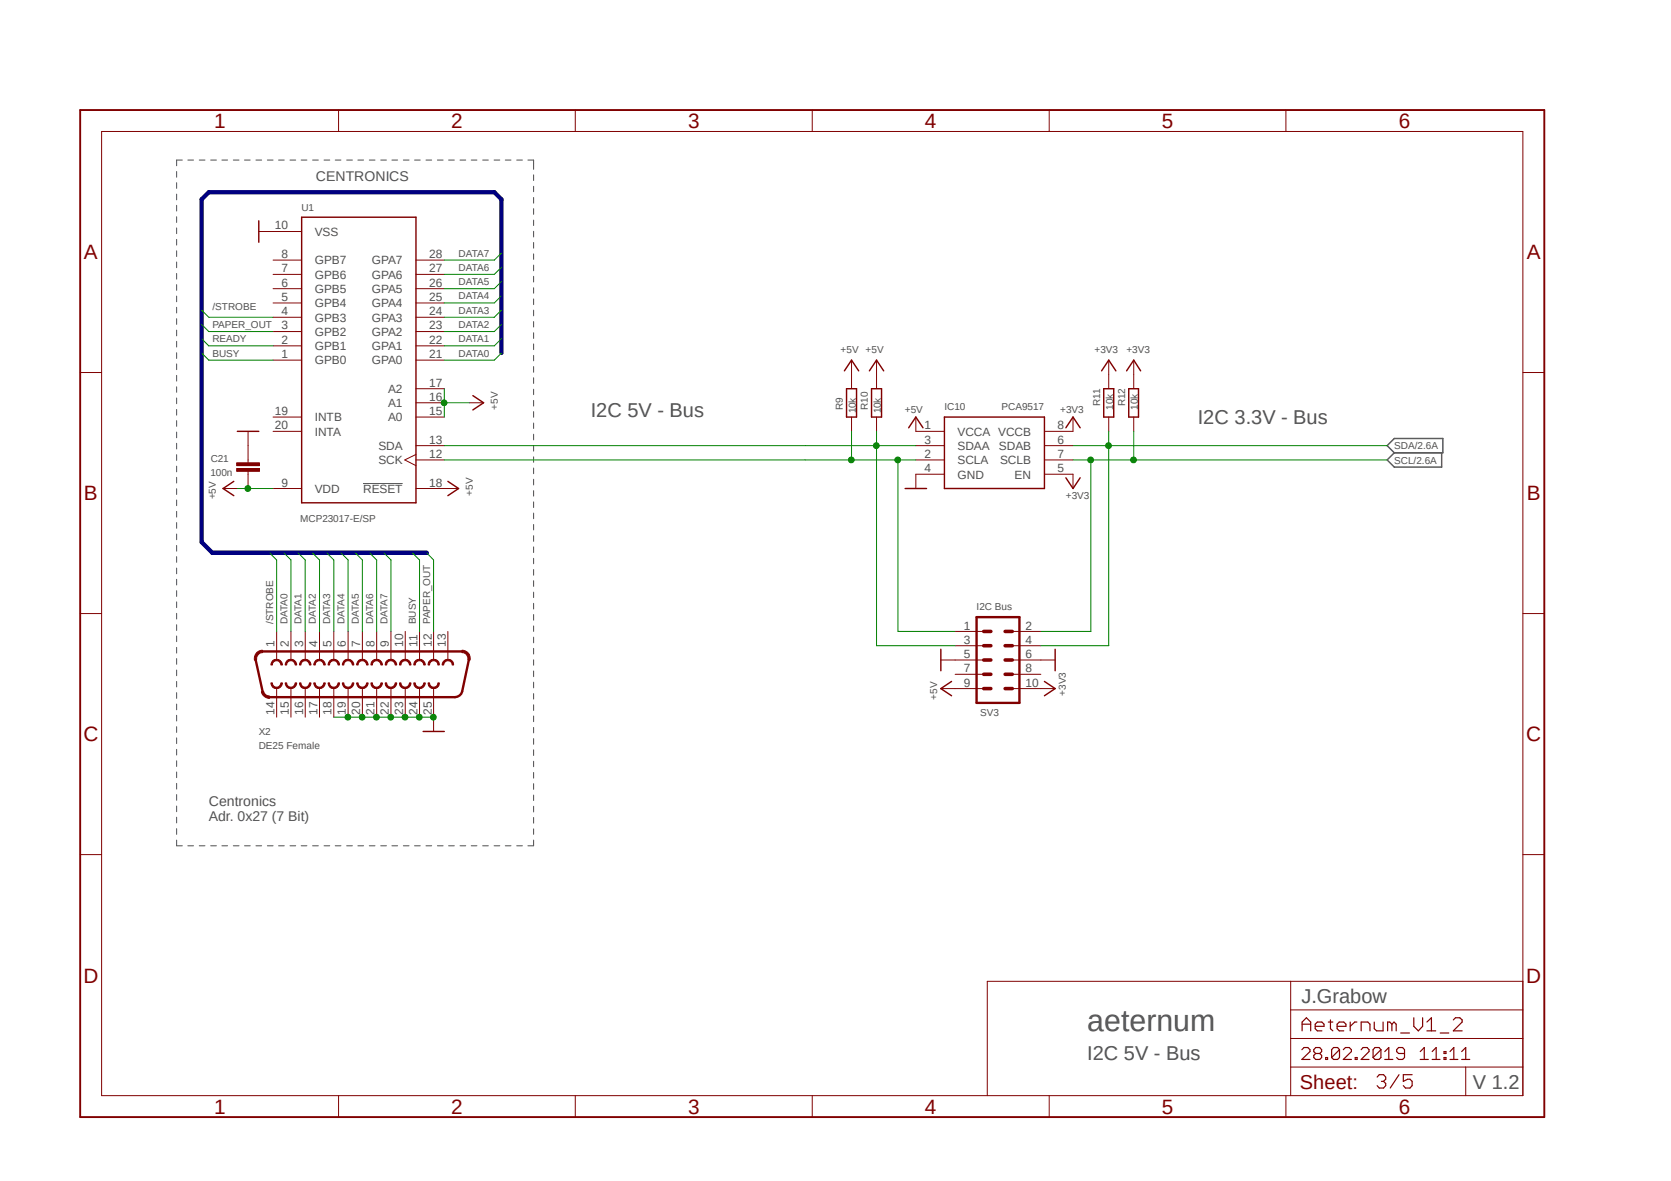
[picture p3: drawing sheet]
<svg xmlns="http://www.w3.org/2000/svg" width="297mm" height="210mm" viewBox="0 0 297 210" stroke-linecap="round" stroke-linejoin="round" font-family="sans-serif">
<path d="M13.7 19.2l261.2 179.9M274.9 19.2l-261.2 179.9" fill="none" stroke="#fff" stroke-width=".18"/>
<g fill="none" stroke="#505050" stroke-width=".18">
<path d="M31.4 30.5v1M31.4 32.5v1M31.4 34.5v1M31.4 36.5v1M31.4 38.5v1M32.4 28.4h-1v1.1M33.4 28.4h1M35.4 28.4h1M37.5 28.4h1M39.4 28.4h1.1M41.5 28.4h1M43.5 28.4h1"/>
<path d="M45.5 28.4h1M47.5 28.4h1M49.5 28.4h1M51.5 28.4h1.1M53.5 28.4h1.1M55.6 28.4h1M57.6 28.4h1M59.6 28.4h1M61.6 28.4h1M63.6 28.4h1M65.6 28.4h1.1M67.7 28.4h1"/>
<path d="M69.7 28.4h1M71.7 28.4h1M73.7 28.4h1M75.7 28.4h1M77.8 28.4h1M79.7 28.4h1.1M81.8 28.4h1M83.8 28.4h1M85.8 28.4h1M87.8 28.4h1M89.8 28.4h1M91.8 28.4h1.1"/>
<path d="M93.8 28.4h1.1v1.7M94.9 31.1v1M94.9 33.1v1M94.9 35.1v1M94.9 37.1v1M94.9 39.1v1M31.4 40.5v1M31.4 42.5v1.1M31.4 44.6v1M31.4 46.6v1M31.4 48.6v1M31.4 50.6v1"/>
<path d="M31.4 52.6v1M31.4 54.6v1M31.4 56.6v1.1M31.4 58.7v1M94.9 41.1v1M94.9 43.1v1M94.9 45.1v1M94.9 47.1v1M94.9 49.1v1M94.9 51.1v1M94.9 53.1v1M94.9 55.1v1"/>
<path d="M94.9 57.1v1M94.9 59.1v1.1M31.4 60.7v1M31.4 62.7v1M31.4 64.7v1M31.4 66.7v1M31.4 68.7v1M31.4 70.7v1.1M31.4 72.8v1M31.4 74.8v1M31.4 76.8v1M31.4 78.8v1"/>
<path d="M94.9 61.1v1M94.9 63.2v.9M94.9 65.2v1M94.9 67.1v1.1M94.9 69.2v.9M94.9 71.2v1M94.9 73.2v1M94.9 75.2v1M94.9 77.2v1M94.9 79.2v1M31.4 80.8v1M31.4 82.8v1.1"/>
<path d="M31.4 84.8v1.1M31.4 86.9v1M31.4 88.9v1M31.4 90.9v1M31.4 92.9v1M31.4 94.9v1M31.4 96.9v1.1M31.4 98.9v1M64.5 85.9h7.1M94.9 81.2v1M94.9 83.2v1M94.9 85.2v1"/>
<path d="M94.9 87.2v1M94.9 89.2v1M94.9 91.2v1M94.9 93.2v1M94.9 95.2v1M94.9 97.2v1M94.9 99.2v1M31.4 101v1M31.4 103v1M31.4 105v1M31.4 107v1M31.4 109v1"/>
<path d="M31.4 111v1.1M31.4 113v1M31.4 115.1v1M31.4 117.1v1M31.4 119.1v1M94.9 101.2v1M94.9 103.2v1M94.9 105.2v1M94.9 107.2v1M94.9 109.2v1M94.9 111.3v.9M94.9 113.2v1.1"/>
<path d="M94.9 115.2v1M94.9 117.3v.9M94.9 119.3v1M31.4 121.1v1M31.4 123.1v1M31.4 125.1v1.1M31.4 127.1v1M31.4 129.2v1M31.4 131.1v1.1M31.4 133.2v1M31.4 135.2v1M31.4 137.2v1"/>
<path d="M31.4 139.2v1.1M94.9 121.2v1.1M94.9 123.3v.9M94.9 125.3v1M94.9 127.3v1M94.9 129.3v1M94.9 131.3v1M94.9 133.3v1M94.9 135.3v1M94.9 137.3v1M94.9 139.3v1M31.4 149.3v1h1"/>
<path d="M31.4 141.2v1M31.4 143.3v1M31.4 145.2v1.1M31.4 147.3v1M33.4 150.3h1M35.4 150.3h1M37.5 150.3h1M39.4 150.3h1.1M41.5 150.3h1M43.5 150.3h1M45.5 150.3h1M47.5 150.3h1"/>
<path d="M49.5 150.3h1M51.5 150.3h1.1M53.5 150.3h1.1M55.6 150.3h1M57.6 150.3h1M59.6 150.3h1M61.6 150.3h1M63.6 150.3h1M65.6 150.3h1.1M67.7 150.3h1M69.7 150.3h1M71.7 150.3h1"/>
<path d="M73.7 150.3h1M75.7 150.3h1M77.8 150.3h1M79.7 150.3h1.1M81.8 150.3h1M83.8 150.3h1M85.8 150.3h1M87.8 150.3h1M89.8 150.3h1M91.8 150.3h1.1M94.9 141.3v1M94.9 143.3v1"/>
<path d="M94.9 145.3v1M94.9 147.3v1M94.9 149.3v1h-1.1"/>
</g>
<path d="M246.6 79.2l1.2-1.3h8.7v2.6h-8.7zM247.8 80.5l-1.2 1.2 1.2 1.3h8.5v-2.5" fill="none" stroke="#505050" stroke-width=".25"/>
<g fill="none" stroke="#800000" stroke-width=".18">
<path d="M60.2 19.6v3.8M102.3 19.6v3.8M144.4 19.6v3.8M186.5 19.6v3.8M228.6 19.6v3.8M18.1 23.4h252.6v171.3h-252.6zM46 41.1h7.6M48.5 58.9h5.1M48.5 56.4h5.1M48.5 53.8h5.1M48.5 51.3h5.1M48.5 48.8h5.1"/>
<path d="M48.5 46.2h5.1M73.9 58.9h5.1M73.9 56.4h5.1M73.9 53.8h5.1M73.9 51.3h5.1M73.9 48.8h5.1M73.9 46.2h5.1M14.3 66.2h3.8M48.5 76.7h5.1M48.5 74.1h5.1M48.5 64h5.1M48.5 61.5h5.1"/>
<path d="M73.9 79.2h5.1M73.9 74.1h5.1M73.9 71.6h5.1M73.9 69.1h5.1M73.9 64h5.1M73.9 61.5h5.1M83.4 71.6h2.6M151.4 64v5.1M151.4 74.1v2.6M155.8 64v5.1M155.8 74.1v2.6M162.8 74.1v2.6h5.1"/>
<path d="M162.8 79.2h5.1M185.7 79.2h5M190.7 74.1v2.6h-5M197.1 64v5.1M197.1 74.1v2.6M201.5 64v5.1M201.5 74.1v2.6M270.7 66.2h3.8M39.7 86.8h2.5M48.5 86.8h5.1M73.9 81.7h5.1M73.9 86.8h7.6"/>
<path d="M73.9 80.8l-1.9 .9 1.9 1.1M162.8 81.7h5.1M167.9 84.3h-5.1v2.5M185.7 84.3h5v2.5M185.7 81.7h5M14.3 109.1h3.8M270.7 109.1h3.8M14.3 151.9h3.8M270.7 151.9h3.8M229.4 174.4v20.3M229.4 179.5h41.3M270.7 174.4h-95.2v20.3"/>
<path d="M60.2 194.7v3.8M102.3 194.7v3.8M144.4 194.7v3.8M186.5 194.7v3.8M228.6 194.7v3.8M229.4 189.7h41.3M229.4 184.6h41.3M260.5 189.7v5"/>
</g>
<path d="M14.3 19.6h260.2v178.9h-260.2z" fill="none" stroke="#800000" stroke-width=".34"/>
<g fill="none" stroke="#800000" stroke-width=".21">
<path d="M231.4 186.6l.4-.4h.7l.4 .4v.3l-1.5 1.4h1.5M231.5 183.2v-1.5l.7-.8 .8 .8v1.5M231.5 182h1.5M233.8 182.4h1.6v-.4l-.4-.3h-.8l-.4 .3v.8l.4 .4h.8M233.9 187.2l-.4 .4v.4l.4 .3h.7l.3-.3v-.4l-.3-.4M233.9 187.2l-.4-.3v-.3l.4-.4h.7l.3 .4v.3l-.3 .3M233.9 187.2h.7M235.7 188h.3v.3h-.3zM236.1 181.7h.8M236.5 181.3v1.5l.4 .4M237.7 182.4h1.6v-.4l-.4-.3h-.8l-.4 .3v.8l.4 .4h.8M238.1 186.6v1.4l-.3 .3h-.7l-.4-.3"/>
<path d="M238.1 186.6l-.3-.4h-.7l-.4 .4v1.4M238.1 186.6l-1.4 1.4M238.8 186.6l.4-.4h.6l.4 .4v.3l-1.4 1.4h1.4M240 181.7v1.5M240.9 188h.3v.3h-.3zM241.2 181.7h-.4l-.8 .7M242 183.2v-1.5h1.1l.4 .3v1.2M242 186.6l.3-.4h.7l.4 .4v.3l-1.4 1.4h1.4M244.3 181.7v1.1l.4 .4h1.2v-1.5M244.8 191.4l.4-.4h.7l.4 .4v.4l-.4 .4M245.5 186.6v1.4l-.4 .3h-.7l-.3-.3M245.5 186.6l-.4-.4h-.7l-.3 .4v1.4"/>
<path d="M245.5 186.6l-1.4 1.4M245.6 192.2h.3M245.9 192.2l.4 .4v.4l-.4 .4h-.7l-.4-.4M246.2 188.3h1.4M246.2 186.9l.7-.7v2.1M247.4 182l-.4-.3h-.3v1.5M247.4 182v1.2M247.4 182l.4-.3 .4 .3v1.2M248.7 191l-1.6 2.4M249 183.6h1.6M249.7 187.2h-1.1l-.3-.3v-.3l.3-.4h.7l.4 .4v1.4l-.4 .3h-.7l-.3-.3M251 191h-1.5v1.2l.7-.4h.4l.4 .4v.8l-.4 .4h-.8l-.3-.4"/>
<path d="M251.3 180.9v1.5l.8 .8 .8-.8v-1.5M252.5 188.3h1.4M252.5 186.9l.7-.7v2.1M253.6 183.2h1.6M253.6 181.7l.9-.8v2.3M254.6 188.3h1.4M254.6 186.9l.7-.7v2.1M256 183.6h1.5M256.7 188h.3v.3h-.3zM256.7 186.9h.3v.3h-.3zM257.8 188.3h1.4M257.8 186.9l.6-.7v2.1"/>
<path d="M258.3 181.3l.4-.4h.8l.4 .4v.4l-1.6 1.5h1.6M259.8 188.3h1.5M259.8 186.9l.7-.7v2.1"/>
</g>
<g fill="none" stroke="#800000" stroke-width=".25">
<path d="M46 39.2v3.9M53.6 38.6h20.3v50.8h-20.3zM84.1 70.3l1.9 1.3-1.9 1.3M150.1 65.9l1.3-1.9 1.2 1.9M150.5 69.1h1.8v5h-1.8zM154.5 65.9l1.3-1.9 1.3 1.9M154.9 69.1h1.8v5h-1.8zM161.5 76l1.3-1.9 1.3 1.9M167.9 74.1h17.8v12.7h-17.8zM189.5 76l1.2-1.9 1.3 1.9M195.8 65.9l1.3-1.9 1.3 1.9M196.2 69.1h1.8v5h-1.8z"/>
<path d="M200.3 65.9l1.2-1.9 1.3 1.9M200.6 69.1h1.8v5h-1.8zM41.6 85.6l-1.9 1.2 1.9 1.3M79.6 85.6l1.9 1.2-1.9 1.3M160.9 86.8h3.8M189.5 84.9l1.2 1.9 1.3-1.9"/>
</g>
<path d="M48.5 117.4a1.04 1.04 0 0 1 1.1-.1 1.04 1.04 0 0 1 .6 .9h-.3a.76 .76 0 0 0-.7-.8 .76 .76 0 0 0-.8 .8h-.2v-.2z" fill-rule="evenodd" fill="#800000"/>
<path d="M48.5 117.4a1.04 1.04 0 0 1 1.1-.1 1.04 1.04 0 0 1 .6 .9h-.3a.76 .76 0 0 0-.7-.8 .76 .76 0 0 0-.8 .8h-.2v-.2z" fill="none" stroke="#800000" stroke-width=".18"/>
<path d="M48.2 121.4h.2a.76 .76 0 0 0 .8 .7 .76 .76 0 0 0 .7-.7h.3a1.02 1.02 0 0 1-1 1 1.02 1.02 0 0 1-1-1z" fill-rule="evenodd" fill="#800000"/>
<path d="M48.2 121.4h.2a.76 .76 0 0 0 .8 .7 .76 .76 0 0 0 .7-.7h.3a1.02 1.02 0 0 1-1 1 1.02 1.02 0 0 1-1-1z" fill="none" stroke="#800000" stroke-width=".18"/>
<path d="M51 117.4a1.04 1.04 0 0 1 1.1-.1 1.04 1.04 0 0 1 .6 .9h-.2a.76 .76 0 0 0-.8-.8 .76 .76 0 0 0-.7 .8h-.3v-.2z" fill-rule="evenodd" fill="#800000"/>
<path d="M51 117.4a1.04 1.04 0 0 1 1.1-.1 1.04 1.04 0 0 1 .6 .9h-.2a.76 .76 0 0 0-.8-.8 .76 .76 0 0 0-.7 .8h-.3v-.2z" fill="none" stroke="#800000" stroke-width=".18"/>
<path d="M50.7 121.4h.3a.76 .76 0 0 0 .7 .7 .76 .76 0 0 0 .8-.7h.2a1.02 1.02 0 0 1-1 1 1.02 1.02 0 0 1-1-1z" fill-rule="evenodd" fill="#800000"/>
<path d="M50.7 121.4h.3a.76 .76 0 0 0 .7 .7 .76 .76 0 0 0 .8-.7h.2a1.02 1.02 0 0 1-1 1 1.02 1.02 0 0 1-1-1z" fill="none" stroke="#800000" stroke-width=".18"/>
<path d="M53.6 117.4a1.04 1.04 0 0 1 1.1-.1 1.04 1.04 0 0 1 .6 .9h-.3a.76 .76 0 0 0-.7-.8 .76 .76 0 0 0-.8 .8h-.3v-.2z" fill-rule="evenodd" fill="#800000"/>
<path d="M53.6 117.4a1.04 1.04 0 0 1 1.1-.1 1.04 1.04 0 0 1 .6 .9h-.3a.76 .76 0 0 0-.7-.8 .76 .76 0 0 0-.8 .8h-.3v-.2z" fill="none" stroke="#800000" stroke-width=".18"/>
<path d="M53.2 121.4h.3a.76 .76 0 0 0 .8 .7 .76 .76 0 0 0 .7-.7h.3a1.02 1.02 0 0 1-1 1 1.02 1.02 0 0 1-1.1-1z" fill-rule="evenodd" fill="#800000"/>
<path d="M53.2 121.4h.3a.76 .76 0 0 0 .8 .7 .76 .76 0 0 0 .7-.7h.3a1.02 1.02 0 0 1-1 1 1.02 1.02 0 0 1-1.1-1z" fill="none" stroke="#800000" stroke-width=".18"/>
<path d="M56.1 117.4a1.04 1.04 0 0 1 1.1-.1 1.04 1.04 0 0 1 .6 .9h-.2a.76 .76 0 0 0-.8-.8 .76 .76 0 0 0-.8 .8h-.2v-.2z" fill-rule="evenodd" fill="#800000"/>
<path d="M56.1 117.4a1.04 1.04 0 0 1 1.1-.1 1.04 1.04 0 0 1 .6 .9h-.2a.76 .76 0 0 0-.8-.8 .76 .76 0 0 0-.8 .8h-.2v-.2z" fill="none" stroke="#800000" stroke-width=".18"/>
<path d="M55.8 121.4h.2a.76 .76 0 0 0 .8 .7 .76 .76 0 0 0 .8-.7h.2a1.02 1.02 0 0 1-1 1 1.02 1.02 0 0 1-1-1z" fill-rule="evenodd" fill="#800000"/>
<path d="M55.8 121.4h.2a.76 .76 0 0 0 .8 .7 .76 .76 0 0 0 .8-.7h.2a1.02 1.02 0 0 1-1 1 1.02 1.02 0 0 1-1-1z" fill="none" stroke="#800000" stroke-width=".18"/>
<path d="M58.7 117.4a1.04 1.04 0 0 1 1.1-.1 1.04 1.04 0 0 1 .6 .9h-.3a.76 .76 0 0 0-.8-.8 .76 .76 0 0 0-.7 .8h-.3v-.2z" fill-rule="evenodd" fill="#800000"/>
<path d="M58.7 117.4a1.04 1.04 0 0 1 1.1-.1 1.04 1.04 0 0 1 .6 .9h-.3a.76 .76 0 0 0-.8-.8 .76 .76 0 0 0-.7 .8h-.3v-.2z" fill="none" stroke="#800000" stroke-width=".18"/>
<path d="M58.3 121.4h.3a.76 .76 0 0 0 .7 .7 .76 .76 0 0 0 .8-.7h.3a1.02 1.02 0 0 1-1.1 1 1.02 1.02 0 0 1-1-1z" fill-rule="evenodd" fill="#800000"/>
<path d="M58.3 121.4h.3a.76 .76 0 0 0 .7 .7 .76 .76 0 0 0 .8-.7h.3a1.02 1.02 0 0 1-1.1 1 1.02 1.02 0 0 1-1-1z" fill="none" stroke="#800000" stroke-width=".18"/>
<path d="M61.2 117.4a1.04 1.04 0 0 1 1.1-.1 1.04 1.04 0 0 1 .6 .9h-.3a.76 .76 0 0 0-.7-.8 .76 .76 0 0 0-.8 .8h-.2v-.2z" fill-rule="evenodd" fill="#800000"/>
<path d="M61.2 117.4a1.04 1.04 0 0 1 1.1-.1 1.04 1.04 0 0 1 .6 .9h-.3a.76 .76 0 0 0-.7-.8 .76 .76 0 0 0-.8 .8h-.2v-.2z" fill="none" stroke="#800000" stroke-width=".18"/>
<path d="M60.9 121.4h.2a.76 .76 0 0 0 .8 .7 .76 .76 0 0 0 .7-.7h.3a1.02 1.02 0 0 1-1 1 1.02 1.02 0 0 1-1-1z" fill-rule="evenodd" fill="#800000"/>
<path d="M60.9 121.4h.2a.76 .76 0 0 0 .8 .7 .76 .76 0 0 0 .7-.7h.3a1.02 1.02 0 0 1-1 1 1.02 1.02 0 0 1-1-1z" fill="none" stroke="#800000" stroke-width=".18"/>
<path d="M63.7 117.4a1.04 1.04 0 0 1 1.1-.1 1.04 1.04 0 0 1 .6 .9h-.2a.76 .76 0 0 0-.8-.8 .76 .76 0 0 0-.7 .8h-.3v-.2z" fill-rule="evenodd" fill="#800000"/>
<path d="M63.7 117.4a1.04 1.04 0 0 1 1.1-.1 1.04 1.04 0 0 1 .6 .9h-.2a.76 .76 0 0 0-.8-.8 .76 .76 0 0 0-.7 .8h-.3v-.2z" fill="none" stroke="#800000" stroke-width=".18"/>
<path d="M63.4 121.4h.3a.76 .76 0 0 0 .7 .7 .76 .76 0 0 0 .8-.7h.2a1.02 1.02 0 0 1-1 1 1.02 1.02 0 0 1-1-1z" fill-rule="evenodd" fill="#800000"/>
<path d="M63.4 121.4h.3a.76 .76 0 0 0 .7 .7 .76 .76 0 0 0 .8-.7h.2a1.02 1.02 0 0 1-1 1 1.02 1.02 0 0 1-1-1z" fill="none" stroke="#800000" stroke-width=".18"/>
<path d="M66.3 117.4a1.04 1.04 0 0 1 1.1-.1 1.04 1.04 0 0 1 .6 .9h-.3a.76 .76 0 0 0-.7-.8 .76 .76 0 0 0-.8 .8h-.3v-.2z" fill-rule="evenodd" fill="#800000"/>
<path d="M66.3 117.4a1.04 1.04 0 0 1 1.1-.1 1.04 1.04 0 0 1 .6 .9h-.3a.76 .76 0 0 0-.7-.8 .76 .76 0 0 0-.8 .8h-.3v-.2z" fill="none" stroke="#800000" stroke-width=".18"/>
<path d="M65.9 121.4h.3a.76 .76 0 0 0 .8 .7 .76 .76 0 0 0 .7-.7h.3a1.02 1.02 0 0 1-1 1 1.02 1.02 0 0 1-1.1-1z" fill-rule="evenodd" fill="#800000"/>
<path d="M65.9 121.4h.3a.76 .76 0 0 0 .8 .7 .76 .76 0 0 0 .7-.7h.3a1.02 1.02 0 0 1-1 1 1.02 1.02 0 0 1-1.1-1z" fill="none" stroke="#800000" stroke-width=".18"/>
<path d="M68.8 117.4a1.04 1.04 0 0 1 1.1-.1 1.04 1.04 0 0 1 .6 .9h-.2a.76 .76 0 0 0-.8-.8 .76 .76 0 0 0-.8 .8h-.2v-.2z" fill-rule="evenodd" fill="#800000"/>
<path d="M68.8 117.4a1.04 1.04 0 0 1 1.1-.1 1.04 1.04 0 0 1 .6 .9h-.2a.76 .76 0 0 0-.8-.8 .76 .76 0 0 0-.8 .8h-.2v-.2z" fill="none" stroke="#800000" stroke-width=".18"/>
<path d="M68.5 121.4h.2a.76 .76 0 0 0 .8 .7 .76 .76 0 0 0 .8-.7h.2a1.02 1.02 0 0 1-1 1 1.02 1.02 0 0 1-1-1z" fill-rule="evenodd" fill="#800000"/>
<path d="M68.5 121.4h.2a.76 .76 0 0 0 .8 .7 .76 .76 0 0 0 .8-.7h.2a1.02 1.02 0 0 1-1 1 1.02 1.02 0 0 1-1-1z" fill="none" stroke="#800000" stroke-width=".18"/>
<path d="M71.4 117.4a1.04 1.04 0 0 1 1.1-.1 1.04 1.04 0 0 1 .6 .9h-.3a.76 .76 0 0 0-.8-.8 .76 .76 0 0 0-.7 .8h-.3v-.2z" fill-rule="evenodd" fill="#800000"/>
<path d="M71.4 117.4a1.04 1.04 0 0 1 1.1-.1 1.04 1.04 0 0 1 .6 .9h-.3a.76 .76 0 0 0-.8-.8 .76 .76 0 0 0-.7 .8h-.3v-.2z" fill="none" stroke="#800000" stroke-width=".18"/>
<path d="M71 121.4h.3a.76 .76 0 0 0 .7 .7 .76 .76 0 0 0 .8-.7h.3a1.02 1.02 0 0 1-1.1 1 1.02 1.02 0 0 1-1-1z" fill-rule="evenodd" fill="#800000"/>
<path d="M71 121.4h.3a.76 .76 0 0 0 .7 .7 .76 .76 0 0 0 .8-.7h.3a1.02 1.02 0 0 1-1.1 1 1.02 1.02 0 0 1-1-1z" fill="none" stroke="#800000" stroke-width=".18"/>
<path d="M73.9 117.4a1.04 1.04 0 0 1 1.1-.1 1.04 1.04 0 0 1 .6 .9h-.3a.76 .76 0 0 0-.7-.8 .76 .76 0 0 0-.8 .8h-.2v-.2z" fill-rule="evenodd" fill="#800000"/>
<path d="M73.9 117.4a1.04 1.04 0 0 1 1.1-.1 1.04 1.04 0 0 1 .6 .9h-.3a.76 .76 0 0 0-.7-.8 .76 .76 0 0 0-.8 .8h-.2v-.2z" fill="none" stroke="#800000" stroke-width=".18"/>
<path d="M73.6 121.4h.2a.76 .76 0 0 0 .8 .7 .76 .76 0 0 0 .7-.7h.3a1.02 1.02 0 0 1-1 1 1.02 1.02 0 0 1-1-1z" fill-rule="evenodd" fill="#800000"/>
<path d="M73.6 121.4h.2a.76 .76 0 0 0 .8 .7 .76 .76 0 0 0 .7-.7h.3a1.02 1.02 0 0 1-1 1 1.02 1.02 0 0 1-1-1z" fill="none" stroke="#800000" stroke-width=".18"/>
<path d="M76.4 117.4a1 1 0 0 1 1.1-.1 1 1 0 0 1 .6 .9h-.3a.74 .74 0 0 0-.7-.8 .74 .74 0 0 0-.7 .8h-.3v-.2z" fill-rule="evenodd" fill="#800000"/>
<path d="M76.4 117.4a1 1 0 0 1 1.1-.1 1 1 0 0 1 .6 .9h-.3a.74 .74 0 0 0-.7-.8 .74 .74 0 0 0-.7 .8h-.3v-.2z" fill="none" stroke="#800000" stroke-width=".18"/>
<path d="M76.1 121.4h.3a.74 .74 0 0 0 .7 .7 .74 .74 0 0 0 .7-.7h.3a1 1 0 0 1-1 1 1 1 0 0 1-1-1z" fill-rule="evenodd" fill="#800000"/>
<path d="M76.1 121.4h.3a.74 .74 0 0 0 .7 .7 .74 .74 0 0 0 .7-.7h.3a1 1 0 0 1-1 1 1 1 0 0 1-1-1z" fill="none" stroke="#800000" stroke-width=".18"/>
<path d="M79 117.4a1 1 0 0 1 1.1-.1 1 1 0 0 1 .5 .9h-.2a.76 .76 0 0 0-.8-.8 .76 .76 0 0 0-.7 .8h-.3v-.2z" fill-rule="evenodd" fill="#800000"/>
<path d="M79 117.4a1 1 0 0 1 1.1-.1 1 1 0 0 1 .5 .9h-.2a.76 .76 0 0 0-.8-.8 .76 .76 0 0 0-.7 .8h-.3v-.2z" fill="none" stroke="#800000" stroke-width=".18"/>
<path d="M45.7 116l.3-.3 .7-.1v.4a1.1 1.1 0 0 0-1.1 1.3h-.4a1.5 1.5 0 0 1 .5-1.3z" fill-rule="evenodd" fill="#800000"/>
<path d="M45.7 116l.3-.3 .7-.1v.4a1.1 1.1 0 0 0-1.1 1.3h-.4a1.5 1.5 0 0 1 .5-1.3z" fill="none" stroke="#800000" stroke-width=".18"/>
<path d="M45.5 117.3l1.2 5.6" fill="none" stroke="#800000" stroke-width=".42"/>
<path d="M46.5 122.9h.3a1.02 1.02 0 0 0 1.1 .8v.4a1.48 1.48 0 0 1-1.4-1.2z" fill-rule="evenodd" fill="#800000"/>
<path d="M46.5 122.9h.3a1.02 1.02 0 0 0 1.1 .8v.4a1.48 1.48 0 0 1-1.4-1.2z" fill="none" stroke="#800000" stroke-width=".18"/>
<path d="M46.7 115.8h35.4M83.3 117.3l-1.1 5.6a1.36 1.36 0 0 1-1.3 1h-33" fill="none" stroke="#800000" stroke-width=".42"/>
<path d="M82.1 115.6a1.44 1.44 0 0 1 1.5 1.7h-.4a1.09 1.09 0 0 0-1.1-1.3z" fill-rule="evenodd" fill="#800000"/>
<g fill="none" stroke="#800000" stroke-width=".18">
<path d="M44.1 81.7v.6M44.1 83.8v.5M49.2 112.2v5.1M51.7 112.2v5.1M54.3 112.2v5.1M56.8 112.2v5.1M59.3 112.2v5.1M61.9 112.2v5.1M64.4 112.2v5.1M67 112.2v5.1M69.5 112.2v5.1M72 112.2v5.1"/>
<path d="M74.6 112.2v5.1M77.1 112.2v5.1M79.6 112.2v5.1M82.1 115.6a1.44 1.44 0 0 1 1.5 1.7h-.4a1.09 1.09 0 0 0-1.1-1.3zM49.2 122.4v5.1M51.7 122.4v5.1M54.3 122.4v5.1M56.8 122.4v5.1M59.3 122.4v5.1M61.9 122.4v5.1M64.4 122.4v5.1M67 122.4v5.1"/>
<path d="M69.5 122.4v5.1M72 122.4v5.1M74.6 122.4v5.1M77.1 122.4v7.6"/>
</g>
<path d="M75.2 130h3.8" fill="none" stroke="#800000" stroke-width=".25"/>
<path d="M42.1 82.3h4v.5h-4z" fill-rule="evenodd" fill="#800000"/>
<path d="M42.1 82.3h4v.5h-4z" fill="none" stroke="#800000" stroke-width=".18"/>
<path d="M42.1 83.3h4v.5h-4z" fill-rule="evenodd" fill="#800000"/>
<g fill="none" stroke="#800000" stroke-width=".18">
<path d="M44.1 76.7v5M42.1 83.3h4v.5h-4zM44.1 84.3v2.5M167.2 117.3h7.7M169.8 112.2h5.1M169.8 114.8h5.1M169.8 119.8h5.1M179.9 112.2h5.1M179.9 114.8h5.1M179.9 117.3h7.7M179.9 119.8h5.1M167.2 122.4h7.7"/>
<path d="M179.9 122.4h7.7"/>
</g>
<path d="M42.2 76.7h3.8M167.2 115.4v3.8M187.6 115.4v3.8M169.2 121.1l-2 1.3 2 1.3M185.7 121.1l1.9 1.3-1.9 1.3" fill="none" stroke="#800000" stroke-width=".25"/>
<path d="M173.6 109.7h7.6v15.2h-7.6z" fill="none" stroke="#800000" stroke-width=".42"/>
<path d="M174.9 119.8h1.2M174.9 117.3h1.2M174.9 114.8h1.2M174.9 112.2h1.2M178.7 119.8h1.2M178.7 117.3h1.2M178.7 114.8h1.2M178.7 112.2h1.2M174.9 122.4h1.2M178.7 122.4h1.2" fill="none" stroke="#800000" stroke-width=".63"/>
<path d="M89.1 62.7v-27.3l-1.2-1.2h-50.8l-1.3 1.2v61l1.9 1.9h38.1" fill="none" stroke="#000080" stroke-width=".76"/>
<path d="M190.7 79.2h55.9M197.1 76.7v2.5" fill="none" stroke="#008000" stroke-width=".18"/>
<circle cx="197" cy="79.2" r=".51" fill="#008000"/>
<g fill="none" stroke="#008000" stroke-width=".18">
<path d="M197.1 79.2v35.6h-12.1M201.5 76.7v5M190.7 81.7h55.9"/>
<circle cx="197" cy="79.2" r=".51"/>
</g>
<circle cx="201.5" cy="81.7" r=".51" fill="#008000"/>
<g fill="none" stroke="#008000" stroke-width=".18">
<path d="M193.9 81.7v30.5h-8.9"/>
<circle cx="201.5" cy="81.7" r=".51"/>
</g>
<circle cx="193.9" cy="81.7" r=".51" fill="#008000"/>
<g fill="none" stroke="#008000" stroke-width=".18">
<path d="M42.2 86.8h6.3"/>
<circle cx="193.9" cy="81.7" r=".51"/>
</g>
<circle cx="44.1" cy="86.8" r=".51" fill="#008000"/>
<g fill="none" stroke="#008000" stroke-width=".18">
<path d="M79 69.1v5"/>
<circle cx="44.1" cy="86.8" r=".51"/>
</g>
<circle cx="78.9" cy="71.6" r=".51" fill="#008000"/>
<g fill="none" stroke="#008000" stroke-width=".18">
<path d="M79 71.6h4.4M59.3 127.5h5.1"/>
<circle cx="78.9" cy="71.6" r=".51"/>
</g>
<circle cx="61.8" cy="127.5" r=".51" fill="#008000"/>
<g fill="none" stroke="#008000" stroke-width=".18">
<path d="M64.4 127.5h2.6"/>
<circle cx="61.8" cy="127.5" r=".51"/>
</g>
<circle cx="64.4" cy="127.5" r=".51" fill="#008000"/>
<g fill="none" stroke="#008000" stroke-width=".18">
<path d="M67 127.5h2.5"/>
<circle cx="64.4" cy="127.5" r=".51"/>
</g>
<circle cx="66.9" cy="127.5" r=".51" fill="#008000"/>
<g fill="none" stroke="#008000" stroke-width=".18">
<path d="M69.5 127.5h2.5"/>
<circle cx="66.9" cy="127.5" r=".51"/>
</g>
<circle cx="69.5" cy="127.5" r=".51" fill="#008000"/>
<g fill="none" stroke="#008000" stroke-width=".18">
<path d="M72 127.5h2.6"/>
<circle cx="69.5" cy="127.5" r=".51"/>
</g>
<circle cx="72" cy="127.5" r=".51" fill="#008000"/>
<g fill="none" stroke="#008000" stroke-width=".18">
<path d="M74.6 127.5h2.5"/>
<circle cx="72" cy="127.5" r=".51"/>
</g>
<circle cx="74.5" cy="127.5" r=".51" fill="#008000"/>
<circle cx="74.5" cy="127.5" r=".51" fill="none" stroke="#008000" stroke-width=".18"/>
<circle cx="77" cy="127.5" r=".51" fill="#008000"/>
<g fill="none" stroke="#008000" stroke-width=".18">
<path d="M143.1 79.2h19.7M155.8 76.7v2.5"/>
<circle cx="77" cy="127.5" r=".51"/>
</g>
<circle cx="155.8" cy="79.2" r=".51" fill="#008000"/>
<g fill="none" stroke="#008000" stroke-width=".18">
<path d="M79 79.2h64.1M151.4 76.7v5M155.8 79.2v35.6h14M143.1 81.7h19.7"/>
<circle cx="155.8" cy="79.2" r=".51"/>
</g>
<circle cx="151.3" cy="81.7" r=".51" fill="#008000"/>
<g fill="none" stroke="#008000" stroke-width=".18">
<path d="M79 81.7h64.1M159.6 81.7v30.5h10.2"/>
<circle cx="151.3" cy="81.7" r=".51"/>
</g>
<circle cx="159.6" cy="81.7" r=".51" fill="#008000"/>
<g fill="none" stroke="#008000" stroke-width=".18">
<path d="M35.8 57.7l1.3 1.2h11.4M35.8 55.1l1.3 1.3h11.4M89.1 57.7l-1.2 1.2h-8.9M89.1 55.1l-1.2 1.3h-8.9M89.1 52.6l-1.2 1.2h-8.9M89.1 50l-1.2 1.3h-8.9M89.1 47.5l-1.2 1.3h-8.9M89.1 45l-1.2 1.2h-8.9M35.8 62.7l1.3 1.3h11.4M35.8 60.2l1.3 1.3h11.4M89.1 62.7l-1.2 1.3h-8.9M89.1 60.2l-1.2 1.3h-8.9"/>
<path d="M47.9 98.3l1.3 1.2v12.7M50.4 98.3l1.3 1.2v12.7M53 98.3l1.3 1.2v12.7M55.5 98.3l1.3 1.2v12.7M58.1 98.3l1.2 1.2v12.7M60.6 98.3l1.3 1.2v12.7M63.1 98.3l1.3 1.2v12.7M65.7 98.3l1.3 1.2v12.7M68.2 98.3l1.3 1.2v12.7M73.3 98.3l1.3 1.2v12.7M75.8 98.3l1.3 1.2v12.7"/>
<circle cx="159.6" cy="81.7" r=".51"/>
</g>
<text font-size="5.4" fill="#505050" x="193.3" y="183.3">aeternum</text>
<g font-size="3.7" fill="#800000">
<text x="38.1" y="22.8">1</text>
<text x="80.2" y="22.8">2</text>
<text x="122.3" y="22.8">3</text>
<text x="164.4" y="22.8">4</text>
<text x="206.5" y="22.8">5</text>
<text x="248.7" y="22.8">6</text>
<text x="14.9" y="46.1">A</text>
<text x="271.4" y="46.1">A</text>
<text x="14.9" y="88.9">B</text>
<text x="271.4" y="88.9">B</text>
<text x="14.8" y="131.8">C</text>
<text x="271.3" y="131.8">C</text>
<text x="14.8" y="174.6">D</text>
<text x="271.3" y="174.6">D</text>
<text x="38.1" y="198">1</text>
<text x="80.2" y="198">2</text>
<text x="122.3" y="198">3</text>
<text x="164.4" y="198">4</text>
<text x="206.5" y="198">5</text>
<text x="248.7" y="198">6</text>
</g>
<g font-size="3.6" fill="#505050">
<text x="105" y="74.1">I2C 5V - Bus</text>
<text x="212.9" y="75.4">I2C 3.3V - Bus</text>
<text x="231.3" y="178.2">J.Grabow</text>
<text x="193.3" y="188.4">I2C 5V - Bus</text>
<text x="261.8" y="193.5">V 1.2</text>
</g>
<text font-size="3.6" fill="#800000" x="231.1" y="193.6">Sheet:</text>
<g font-size="2.5" fill="#505050">
<text x="56.2" y="32.3">CENTRONICS</text>
<text x="37.1" y="143.3">Centronics</text>
<text x="37.1" y="145.9">Adr. 0x27 (7 Bit)</text>
</g>
<g font-size="2.1" fill="#505050">
<text x="48.9" y="40.8">10</text>
<text x="56" y="41.9">VSS</text>
<text x="50.1" y="45.8">8</text>
<text x="56" y="47">GPB7</text>
<text x="66.1" y="47">GPA7</text>
<text x="76.3" y="45.8">28</text>
<text x="50.1" y="53.5">5</text>
<text x="50.1" y="50.9">6</text>
<text x="50.1" y="48.4">7</text>
<text x="56" y="52.1">GPB5</text>
<text x="56" y="49.5">GPB6</text>
<text x="66.1" y="52.1">GPA5</text>
<text x="66.1" y="49.5">GPA6</text>
<text x="76.3" y="53.5">25</text>
<text x="76.3" y="50.9">26</text>
<text x="76.3" y="48.4">27</text>
<text x="50.1" y="58.5">3</text>
<text x="50.1" y="56">4</text>
<text x="56" y="59.7">GPB2</text>
<text x="56" y="57.1">GPB3</text>
<text x="56" y="54.6">GPB4</text>
<text x="66.1" y="59.7">GPA2</text>
<text x="66.1" y="57.1">GPA3</text>
<text x="66.1" y="54.6">GPA4</text>
<text x="76.3" y="58.5">23</text>
<text x="76.3" y="56">24</text>
<text x="50.1" y="63.6">1</text>
<text x="50.1" y="61.1">2</text>
<text x="56" y="64.8">GPB0</text>
<text x="56" y="62.2">GPB1</text>
<text x="66.1" y="64.8">GPA0</text>
<text x="66.1" y="62.2">GPA1</text>
<text x="76.3" y="63.6">21</text>
<text x="76.3" y="61.1">22</text>
<text x="69" y="69.8">A2</text>
<text x="76.3" y="71.2">16</text>
<text x="76.3" y="68.7">17</text>
<text x="48.9" y="76.3">20</text>
<text x="48.9" y="73.8">19</text>
<text x="56" y="77.4">INTA</text>
<text x="56" y="74.9">INTB</text>
<text x="69" y="74.9">A0</text>
<text x="69" y="72.4">A1</text>
<text x="76.3" y="73.8">15</text>
<text x="164.4" y="76.3">1</text>
<text x="170.2" y="77.4">VCCA VCCB</text>
<text x="188" y="76.3">8</text>
<text x="67.3" y="82.5">SCK</text>
<text x="67.3" y="80">SDA</text>
<text x="76.3" y="81.4">12</text>
<text x="76.3" y="78.9">13</text>
<text x="164.4" y="78.9">3</text>
<text x="164.4" y="81.4">2</text>
<text x="164.4" y="83.9">4</text>
<text x="170.2" y="80">SDAA</text>
<text x="170.2" y="82.5">SCLA</text>
<text x="177.6" y="80">SDAB</text>
<text x="177.8" y="82.5">SCLB</text>
<text x="188" y="78.9">6</text>
<text x="188" y="81.4">7</text>
<text x="188" y="83.9">5</text>
<text x="50.1" y="86.5">9</text>
<text x="56" y="87.6">VDD</text>
<text x="64.5" y="87.6">RESET</text>
<text x="76.3" y="86.5">18</text>
<text x="170.2" y="85">GND</text>
<text x="180.4" y="85">EN</text>
<text x="171.3" y="111.9">1</text>
<text x="182.3" y="111.9">2</text>
<text x="48.8" y="115" transform="rotate(-90 48.8 115)">1</text>
<text x="51.3" y="115" transform="rotate(-90 51.3 115)">2</text>
<text x="53.9" y="115" transform="rotate(-90 53.9 115)">3</text>
<text x="56.4" y="115" transform="rotate(-90 56.4 115)">4</text>
<text x="59" y="115" transform="rotate(-90 59 115)">5</text>
<text x="61.5" y="115" transform="rotate(-90 61.5 115)">6</text>
<text x="64" y="115" transform="rotate(-90 64 115)">7</text>
<text x="66.6" y="115" transform="rotate(-90 66.6 115)">8</text>
<text x="69.1" y="115" transform="rotate(-90 69.1 115)">9</text>
<text x="71.7" y="115" transform="rotate(-90 71.7 115)">10</text>
<text x="74.2" y="115" transform="rotate(-90 74.2 115)">11</text>
<text x="76.7" y="115" transform="rotate(-90 76.7 115)">12</text>
<text x="79.3" y="115" transform="rotate(-90 79.3 115)">13</text>
<text x="171.3" y="114.4">3</text>
<text x="171.3" y="117">5</text>
<text x="171.3" y="119.5">7</text>
<text x="182.3" y="114.4">4</text>
<text x="182.3" y="117">6</text>
<text x="182.3" y="119.5">8</text>
<text x="171.3" y="122">9</text>
<text x="182.3" y="122">10</text>
<text x="48.8" y="127.1" transform="rotate(-90 48.8 127.1)">14</text>
<text x="51.3" y="127.1" transform="rotate(-90 51.3 127.1)">15</text>
<text x="53.9" y="127.1" transform="rotate(-90 53.9 127.1)">16</text>
<text x="56.4" y="127.1" transform="rotate(-90 56.4 127.1)">17</text>
<text x="59" y="127.1" transform="rotate(-90 59 127.1)">18</text>
<text x="61.5" y="127.1" transform="rotate(-90 61.5 127.1)">19</text>
<text x="64" y="127.1" transform="rotate(-90 64 127.1)">20</text>
<text x="66.6" y="127.1" transform="rotate(-90 66.6 127.1)">21</text>
<text x="69.1" y="127.1" transform="rotate(-90 69.1 127.1)">22</text>
<text x="71.7" y="127.1" transform="rotate(-90 71.7 127.1)">23</text>
<text x="74.2" y="127.1" transform="rotate(-90 74.2 127.1)">24</text>
<text x="76.7" y="127.1" transform="rotate(-90 76.7 127.1)">25</text>
</g>
<g font-size="1.8" fill="#505050">
<text x="53.6" y="37.5">U1</text>
<text x="81.5" y="45.6">DATA7</text>
<text x="81.5" y="53.2">DATA4</text>
<text x="81.5" y="50.7">DATA5</text>
<text x="81.5" y="48.1">DATA6</text>
<text x="37.7" y="58.3">PAPER_OUT</text>
<text x="37.7" y="55.1">/STROBE</text>
<text x="81.5" y="58.3">DATA2</text>
<text x="81.5" y="55.8">DATA3</text>
<text x="37.7" y="63.4">BUSY</text>
<text x="37.7" y="60.8">READY</text>
<text x="81.5" y="63.4">DATA0</text>
<text x="81.5" y="60.8">DATA1</text>
<text x="149.4" y="62.7">+5V +5V</text>
<text x="194.5" y="62.7">+3V3</text>
<text x="200.2" y="62.7">+3V3</text>
<text x="88.5" y="72.9" transform="rotate(-90 88.5 72.9)">+5V</text>
<text x="149.8" y="72.9" transform="rotate(-90 149.8 72.9)">R9</text>
<text x="152.1" y="73.5" transform="rotate(-90 152.1 73.5)">10k</text>
<text x="154.3" y="72.9" transform="rotate(-90 154.3 72.9)">R10</text>
<text x="156.6" y="73.5" transform="rotate(-90 156.6 73.5)">10k</text>
<text x="160.9" y="73.5">+5V</text>
<text x="167.9" y="72.9">IC10</text>
<text x="178" y="72.9">PCA9517</text>
<text x="188.5" y="73.5">+3V3</text>
<text x="195.6" y="72.2" transform="rotate(-90 195.6 72.2)">R11</text>
<text x="197.9" y="72.9" transform="rotate(-90 197.9 72.9)">10k</text>
<text x="200" y="72.2" transform="rotate(-90 200 72.2)">R12</text>
<text x="202.3" y="72.9" transform="rotate(-90 202.3 72.9)">10k</text>
<text x="37.5" y="82.1">C21</text>
<text x="247.8" y="79.8">SDA/2.6A</text>
<text x="247.8" y="82.4">SCL/2.6A</text>
<text x="37.4" y="84.7">100n</text>
<text x="38.4" y="88.8" transform="rotate(-90 38.4 88.8)">+5V</text>
<text x="84.1" y="88.1" transform="rotate(-90 84.1 88.1)">+5V</text>
<text x="189.5" y="88.7">+3V3</text>
<text x="53.4" y="92.8">MCP23017-E/SP</text>
<text x="48.5" y="111" transform="rotate(-90 48.5 111)">/STROBE</text>
<text x="51.1" y="111" transform="rotate(-90 51.1 111)">DATA0</text>
<text x="53.6" y="111" transform="rotate(-90 53.6 111)">DATA1</text>
<text x="56.2" y="111" transform="rotate(-90 56.2 111)">DATA2</text>
<text x="58.7" y="111" transform="rotate(-90 58.7 111)">DATA3</text>
<text x="61.2" y="111" transform="rotate(-90 61.2 111)">DATA4</text>
<text x="63.8" y="111" transform="rotate(-90 63.8 111)">DATA5</text>
<text x="66.3" y="111" transform="rotate(-90 66.3 111)">DATA6</text>
<text x="68.9" y="111" transform="rotate(-90 68.9 111)">DATA7</text>
<text x="73.9" y="111" transform="rotate(-90 73.9 111)">BUSY</text>
<text x="76.4" y="111" transform="rotate(-90 76.4 111)">PAPER_OUT</text>
<text x="173.6" y="108.4">I2C Bus</text>
<text x="166.6" y="124.3" transform="rotate(-90 166.6 124.3)">+5V</text>
<text x="189.5" y="123.7" transform="rotate(-90 189.5 123.7)">+3V3</text>
<text x="46" y="130.6">X2</text>
<text x="174.2" y="127.3">SV3</text>
<text x="46" y="133.2">DE25 Female</text>
</g>
</svg>
